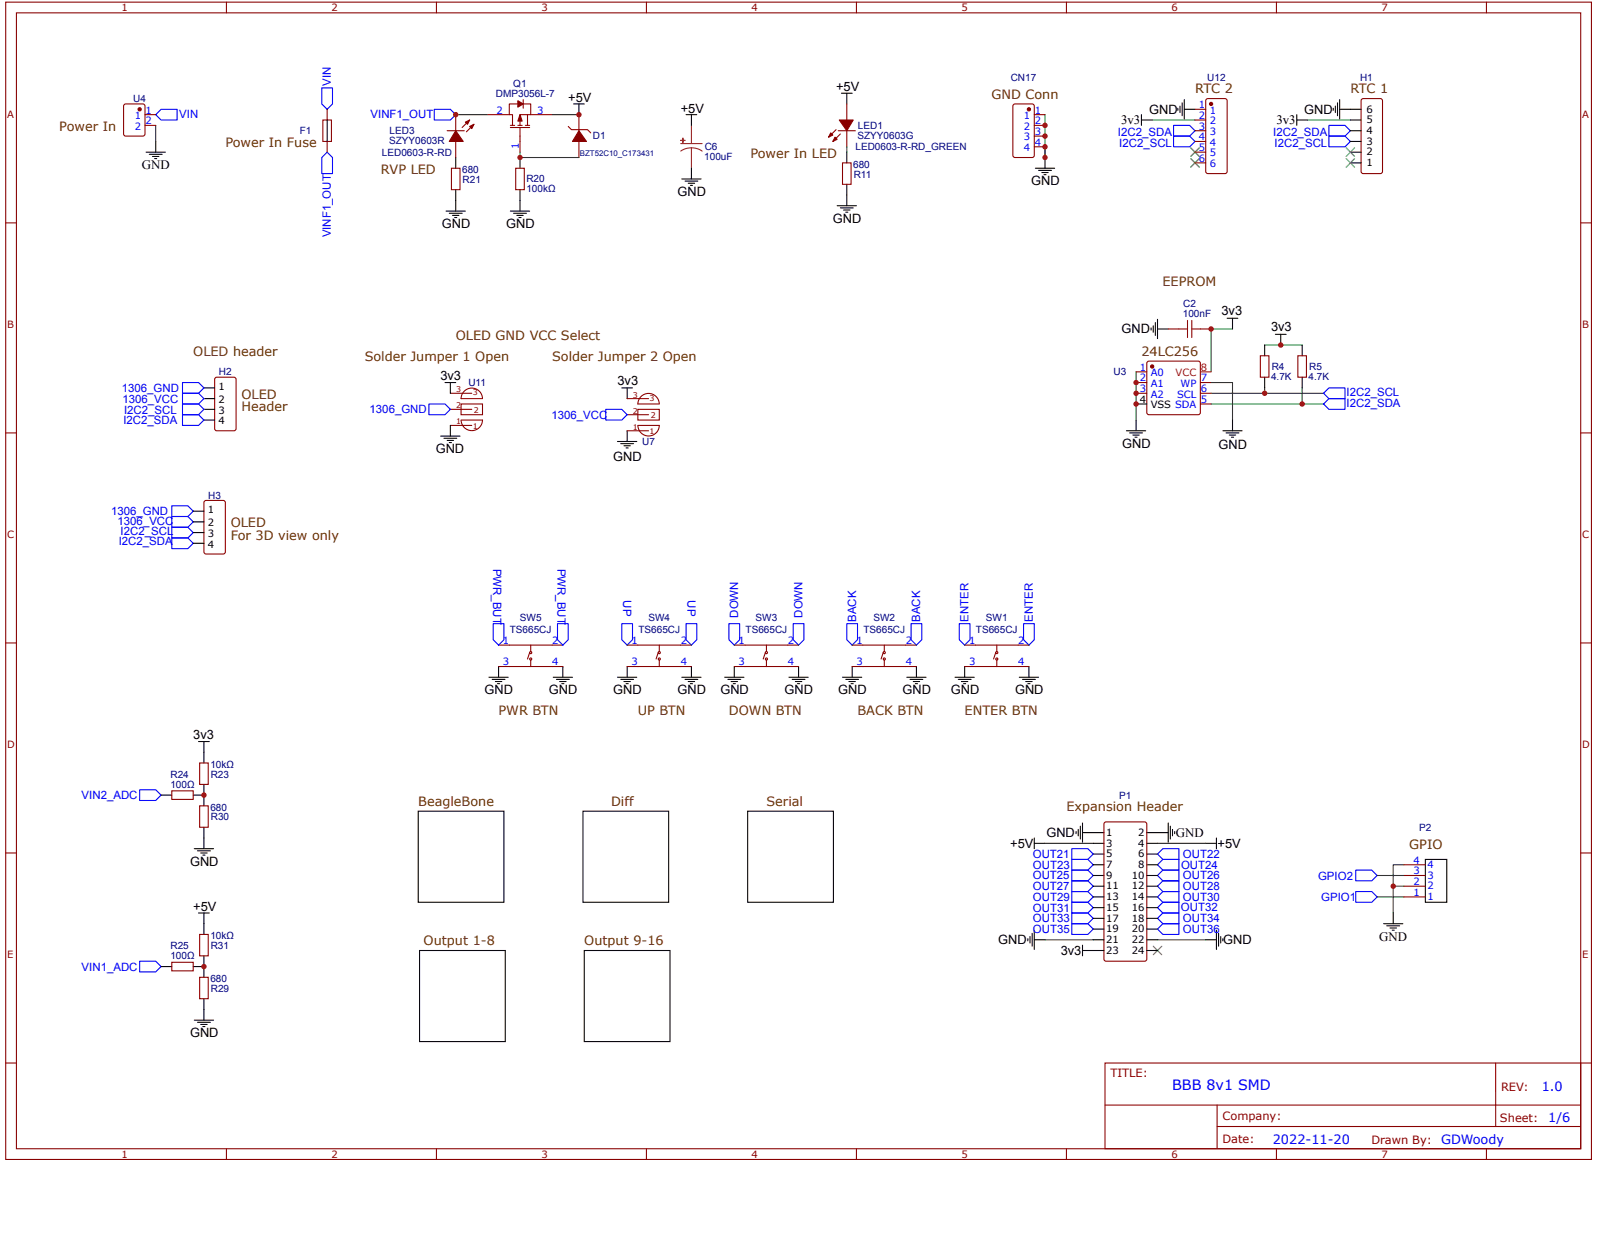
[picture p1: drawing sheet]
<svg xmlns="http://www.w3.org/2000/svg" width="279mm" height="216mm" viewBox="0 0 279 216" stroke-linecap="round" stroke-linejoin="round" font-family="sans-serif">
<g fill="none" stroke="#080" stroke-width=".19">
<path d="M27.2 21.9v2.8M90.9 26.6v.9h10.3M182.7 20v7.5M201.4 21h7.5M228.6 21h7.5M215.5 57.5h-3.8v7.5M198.6 65v8.4M211.7 66.9h3.8v6.5M211.7 70.6h19.7M211.7 68.8h19.7M221.1 67.8v1M221.1 60.3h6.6"/>
<path d="M227.7 67.8v2.8M182.7 147.4h8.4M202.4 147.4h8.4M240.8 156.8h4.7M240.8 153.1h4.7M243.6 154.9h1.9M245.5 151.2h-1.9v8.4M182.7 164.3h8.4M202.4 164.3h8.4"/>
</g>
<g fill="none" stroke="#000" stroke-width=".19">
<path d="M147.1 16.3h1.9M148.1 16.3v1.9M205.9 18.9v.4M206.3 18.5v1.2M206.7 18v2.2M207.1 19.1h1.8M207.1 17.4v3.4M233.1 18.9v.4M233.5 18.5v1.2M233.9 18v2.2M234.2 19.1h3.8M234.2 17.4v3.4"/>
<path d="M25.5 26.6h3.4M26.1 27h2.3M26.7 27.4h1.1M27 27.7h.4M27.2 24.7v1.9M79.7 27.5v1.9M79.7 33.2v1.8M90.9 27.5v1.9M90.9 33.2v1.8M146.4 36h3.3M146.9 36.3h2.3M147.5 36.7h1.1"/>
<path d="M147.9 37.1h.3M148.1 26.6v1.9M148.1 32.2v3.8M181 29.4h3.4M181.6 29.8h2.2M182.2 30.2h1.1M182.5 30.5h.4M182.7 27.5v1.9M199.6 21h1.8M199.6 20v1.9M226.7 21h1.9M226.7 20v1.9"/>
<path d="M236.1 21h1.9M236.1 28.5h1.9M236.1 26.6h1.9M236.1 24.7h1.9M236.1 22.9h1.9M201.3 57.3v.4M201.6 56.9v1.2M202 56.4v2.2M202.4 57.5h1.9M202.4 55.8v3.4M214.6 55.6h1.8M215.5 55.6v1.9"/>
<path d="M223 58.4h1.9M223.9 58.4v1.9M35.7 67.8h1.8M35.7 69.7h1.8M35.7 71.6h1.8M35.7 73.4h1.8M77.1 76.2h3.3M77.6 76.6h2.3M77.8 66.9h1.9M78.2 77h1.1M78.6 77.4h.3M78.7 66.9v1.9"/>
<path d="M78.7 74.4v1.8M108 77.2h3.3M108.5 77.6h2.3M108.7 67.8h1.9M109.1 77.9h1.1M109.5 78.3h.3M109.7 67.8v1.9M109.7 75.3v1.9M196.9 75.3h3.4M197.5 75.7h2.3M198.1 76.1h1.1M198.4 76.4h.4"/>
<path d="M198.6 73.4v1.9M213.8 75.3h3.4M214.4 75.7h2.2M214.9 76.1h1.2M215.3 76.4h.4M215.5 73.4v1.9M221.1 60.3v1.9M221.1 65.9v1.9M227.7 60.3v1.9M227.7 65.9v1.9M33.8 89.4h1.9M33.8 91.2h1.9"/>
<path d="M33.8 93.1h1.9M33.8 95h1.9M28.2 139h1.8M33.8 139h1.9M34.7 129.6h1.9M35.7 129.6v3.8M35.7 137.1v3.8M34 148.4h3.3M34.5 148.7h2.3M34.7 159.6h1.9M35.1 149.1h1.1M35.5 149.5h.3"/>
<path d="M35.7 144.6v3.8M35.7 159.6v3.8M73.1 141.8h15v15.9h-15zM101.9 141.8h15v15.9h-15zM130.7 141.8h15v15.9h-15zM180.8 147.4h1.9M180.8 146.5v1.9M188.1 145.4v.3M188.5 145v1.1M188.9 144.4v2.3M189.3 145.6h3.7M189.3 143.9v3.3"/>
<path d="M191.1 147.4h1.9M191.1 149.3h1.9M191.1 151.2h1.9M191.1 153.1h1.9M191.1 154.9h1.9M191.1 156.8h1.9M191.1 158.7h1.9M200.5 145.6h3.8M200.5 147.4h1.9M200.5 149.3h1.9M200.5 151.2h1.9M200.5 153.1h1.9"/>
<path d="M200.5 154.9h1.9M200.5 156.8h1.9M200.5 158.7h1.9M204.3 143.9v3.3M204.6 144.4v2.3M205 145v1.1M205.4 145.4v.3M210.8 147.4h1.9M212.7 146.5v1.9M243.6 159.6v1.9M249.2 150.2h3.8v7.5h-3.8zM28.2 169h1.8"/>
<path d="M33.8 169h1.9M34 178.3h3.3M34.5 178.7h2.3M35.1 179.1h1.1M35.5 179.5h.3M35.7 167.1v3.7M35.7 174.6v3.7M73.4 166.2h14.9v15.9h-14.9zM102.2 166.2h14.9v15.9h-14.9zM179.7 164.1v.4M180.1 163.7v1.2M180.5 163.2v2.2"/>
<path d="M180.8 162.6v3.4M180.8 164.3h1.9M189.3 165.2v1.9M189.3 166.2h3.7M191.1 164.3h1.9M191.1 160.5h1.9M191.1 162.4h1.9M200.5 164.3h1.9M200.5 166.2h1.9M200.5 160.5h1.9M200.5 162.4h1.9M210.8 164.3h1.9"/>
<path d="M212.7 162.6v3.4M213.1 163.2v2.2M213.4 163.7v1.2M213.8 164.1v.4M241.9 161.5h3.4M242.5 161.9h2.2M243 162.2h1.2M243.4 162.6h.4"/>
</g>
<g fill="none" stroke="#00f" stroke-width=".19">
<path d="M56.3 15.4h1.8v2.8l-.9 .9-.9-.9zM27.2 20l1-.9h2.8v1.9h-2.8zM205.2 21.9h2.8l.9 1-.9 .9h-2.8zM205.2 23.8h2.8l.9 .9-.9 1h-2.8zM232.4 21.9h2.8l.9 1-.9 .9h-2.8zM232.4 23.8h2.8l.9 .9-.9 1h-2.8zM31.9 66.9h2.8l1 .9-1 1h-2.8zM31.9 68.8h2.8l1 .9-1 .9h-2.8zM31.9 70.6h2.8l1 1-1 .9h-2.8zM31.9 72.5h2.8l1 .9-1 1h-2.8zM75 70.6h2.8l.9 1-.9 .9h-2.8zM105.9 71.6h2.8l1 .9-1 .9h-2.8z"/>
<path d="M231.4 70.6l1-.9h2.8v1.9h-2.8zM231.4 68.8l1-1h2.8v1.9h-2.8zM30 88.4h2.8l1 1-1 .9h-2.8zM30 90.3h2.8l1 .9-1 1h-2.8zM30 92.2h2.8l1 .9-1 .9h-2.8zM30 94h2.8l1 1-1 .9h-2.8zM24.4 138.1h2.8l1 .9-1 .9h-2.8zM187.4 154h2.8l.9 .9-.9 1h-2.8zM187.4 152.1h2.8l.9 1-.9 .9h-2.8zM187.4 150.2h2.8l.9 1-.9 .9h-2.8zM187.4 148.4h2.8l.9 .9-.9 .9h-2.8zM187.4 155.9h2.8l.9 .9-.9 .9h-2.8z"/>
<path d="M187.4 157.7h2.8l.9 1-.9 .9h-2.8zM187.4 159.6h2.8l.9 .9-.9 1h-2.8zM203.3 152.1h2.8v1.9h-2.8l-.9-.9zM203.3 150.2h2.8v1.9h-2.8l-.9-.9zM203.3 148.4h2.8v1.8h-2.8l-.9-.9zM203.3 154h2.8v1.9h-2.8l-.9-1zM203.3 155.9h2.8v1.8h-2.8l-.9-.9zM203.3 157.7h2.8v1.9h-2.8l-.9-.9zM203.3 159.6h2.8v1.9h-2.8l-.9-1zM237 152.1h2.8l1 1-1 .9h-2.8zM237 155.9h2.8l1 .9-1 .9h-2.8zM24.4 168h2.8l1 1-1 .9h-2.8z"/>
<path d="M187.4 161.5h2.8l.9 .9-.9 1h-2.8zM203.3 161.5h2.8v1.9h-2.8l-.9-1z"/>
</g>
<g fill="none" stroke="#800" stroke-width=".19">
<path d="M1 .4h277.3v202.3h-277.3zM2.9 2.2h273.5v198.6h-273.5zM39.6 .4v1.8M76.3 .4v1.8M113 .4v1.8M149.7 .4v1.8M186.5 .4v1.8M223.2 .4v1.8M238 17.4l.4-.2h2.9l.4 .2v.2v12.4v.2l-.4 .1h-2.9h-.2l-.2-.3zM259.9 .4v1.8M1 39h1.9M78.9 29.4h1.5v3.8h-1.5z"/>
<path d="M90.2 29.4h1.5v3.8h-1.5zM99.3 22.1l.6 .6h2.8l.6 .5M101.2 20v2.9M101.2 24.7v2.8M147.3 28.5h1.5v3.7h-1.5zM276.4 39h1.9M204.3 57.5h1.8M209.9 57.5h1.8M1 75.7h1.9M37.6 66.1l.3-.2h3l.3 .2 .1 8.8-.2 .4h-3.2l-.3-.2zM78.7 74.4h3.8M78.7 71.6h3.8"/>
<path d="M78.7 68.8h3.8M80.6 70.6h3.8v1.9h-3.8zM80.6 73.4h3.8a1.87 1.87 0 0 1-1.9 1.9 1.87 1.87 0 0 1-1.9-1.8M84.4 69.6a1.87 1.87 0 0 0-1.9-1.8 1.87 1.87 0 0 0-1.9 1.9h3.8M109.7 75.3h3.7M109.7 72.5h3.7M109.7 69.7h3.7M111.5 71.6h3.8v1.8h-3.8zM111.5 74.4h3.8a1.87 1.87 0 0 1-1.9 1.8 1.87 1.87 0 0 1-1.9-1.8M115.3 70.6a1.87 1.87 0 0 0-1.9-1.8 1.87 1.87 0 0 0-1.9 1.8h3.8M220.4 62.2h1.5v3.7h-1.5zM226.9 62.2h1.5v3.7h-1.5z"/>
<path d="M276.4 75.7h1.9M35.7 87.7l.3-.2h3l.4 .2v8.8l-.2 .3-3.2 .1-.3-.2zM1 112.4h1.9M276.4 112.4h1.9M30 138.3h3.8v1.5h-3.8zM34.9 133.4h1.5v3.7h-1.5zM1 149.1h1.9M34.9 140.9h1.5v3.7h-1.5zM193.1 143.9l.3-.2h6.7l.4 .2v23.8l-.2 .3h-6.9l-.3-.1zM245.5 156.8h3.7M245.5 154.9h3.7M245.5 153.1h3.7"/>
<path d="M245.5 151.2h3.7M276.4 149.1h1.9M30 168.2h3.8v1.5h-3.8zM34.9 170.8h1.5v3.8h-1.5zM34.9 163.4h1.5v3.7h-1.5zM1 185.8h1.9M193.2 185.8h83.2v15h-83.2zM193.2 193.2h83.1M212.8 196.9h63.5M212.8 193.2v7.5M261.5 185.8v11.1M276.4 185.8h1.9"/>
<path d="M39.6 200.8v1.9M76.3 200.8v1.9M113 200.8v1.9M149.7 200.8v1.9M186.5 200.8v1.9M223.2 200.8v1.9M259.9 200.8v1.9"/>
</g>
<g fill="#000">
<path d="M208.2 25.9l1.5 1.5zM209.7 25.9l-1.5 1.5z"/>
<path d="M208.2 27.7l1.5 1.5zM209.7 27.7l-1.5 1.5z"/>
<path d="M235.4 25.9l1.5 1.5zM236.9 25.9l-1.5 1.5z"/>
<path d="M235.4 27.7l1.5 1.5zM236.9 27.7l-1.5 1.5z"/>
<path d="M201.6 165.4l1.5 1.5zM201.6 166.9l1.5-1.5z"/>
</g>
<path d="M208.2 25.9l1.5 1.5M208.2 27.7l1.5 1.5M209.7 25.9l-1.5 1.5M209.7 27.7l-1.5 1.5M235.4 25.9l1.5 1.5M235.4 27.7l1.5 1.5M236.9 25.9l-1.5 1.5M236.9 27.7l-1.5 1.5M201.6 165.4l1.5 1.5M203.1 165.4l-1.5 1.5" fill="none" stroke="#3c3" stroke-width=".19"/>
<path d="M206.1 57.5h1.5M207.6 56v3M208.4 57.5h1.5M208.4 56v3" fill="none" stroke="#a00000" stroke-width=".19"/>
<path d="M101.2 22.9l1.3 1.8h-2.4z" fill="#800"/>
<path d="M177.3 18.2h3.2l.3 .2v8.8l-.1 .3h-3.2l-.4-.1v-8.9zM101.2 22.9l1.3 1.8h-2.4z" fill="none" stroke="#800" stroke-width=".19"/>
<path d="M100.3 18.2h1.9M101.2 18.2v1.8M78 36.9h3.4M78.6 37.3h2.2M79.1 37.7h1.1M79.5 38h.4M79.7 35v1.9M89.2 36.9h3.4M89.8 37.3h2.2M90.4 37.7h1.1M90.7 38h.4M90.9 35v1.9" fill="none" stroke="#000" stroke-width=".19"/>
<path d="M79.7 20h5.6M96.5 20h4.7" fill="none" stroke="#080" stroke-width=".19"/>
<path d="M75.9 19.1h2.8l1 .9-1 1h-2.8zM56.3 27.5l.9-.9 .9 .9v2.8h-1.8z" fill="none" stroke="#00f" stroke-width=".19"/>
<circle cx="179.9" cy="19.1" r=".28" fill="#800"/>
<g fill="none" stroke="#800" stroke-width=".19">
<path d="M57.2 19.1v1.9M57.2 24.7v1.9M180.8 20h1.9M180.8 21.9h1.9M180.8 23.8h1.9M180.8 25.7h1.9M200.6 63.3l.3-.2 8.8 .1 .2 .3-.1 8.8-.3 .2-8.8-.1-.2-.3z"/>
<circle cx="179.9" cy="19.1" r=".28"/>
</g>
<path d="M56.4 21h1.5v3.7h-1.5z" fill="none" stroke="#a00000" stroke-width=".19"/>
<path d="M57.2 21v3.7" fill="none" stroke="#000" stroke-width=".19"/>
<circle cx="201.4" cy="64.1" r=".28" fill="#800"/>
<g fill="none" stroke="#800" stroke-width=".19">
<path d="M21.8 18.2h3.2l.3 .2 .1 5-.2 .3-3.2 .1-.3-.2-.1-5.1zM198.6 65h1.9M198.6 66.9h1.9M198.6 68.8h1.9M209.9 66.9h1.8M209.9 68.8h1.8M209.9 70.6h1.8"/>
<circle cx="201.4" cy="64.1" r=".28"/>
</g>
<path d="M198.6 70.6h1.9" fill="none" stroke="#000" stroke-width=".19"/>
<path d="M209.9 65h1.8" fill="none" stroke="#f00" stroke-width=".19"/>
<circle cx="24.4" cy="19.1" r=".28" fill="#800"/>
<g fill="none" stroke="#800" stroke-width=".19">
<path d="M210.9 17.4l.3-.2h3l.3 .2 .1 .2v12.4l-.1 .2-.3 .1h-3h-.2l-.2-.3zM25.4 20h1.8M25.4 21.9h1.8"/>
<circle cx="24.4" cy="19.1" r=".28"/>
</g>
<circle cx="211.7" cy="18.2" r=".28" fill="#800"/>
<g fill="none" stroke="#800" stroke-width=".19">
<path d="M208.9 19.1h1.9M208.9 21h1.9M208.9 22.9h1.9M208.9 24.7h1.9M208.9 26.6h1.9M208.9 28.5h1.9"/>
<circle cx="211.7" cy="18.2" r=".28"/>
</g>
<path d="M81.4 21.4l.7-.4-.4 .7z" fill="#800"/>
<path d="M81.4 21.4l.7-.4-.4 .7z" fill="none" stroke="#800" stroke-width=".19"/>
<path d="M82.1 22.1l.8-.4-.4 .8z" fill="#800"/>
<path d="M78.2 22.9h3M79.7 20v2.9M79.7 24.7v2.8M82.1 22.1l.8-.4-.4 .8zM82.1 21l-1.3 1.3M82.9 21.7l-1.3 1.3" fill="none" stroke="#800" stroke-width=".19"/>
<path d="M79.7 22.9l1.3 1.8h-2.4z" fill="#800"/>
<path d="M79.7 22.9l1.3 1.8h-2.4z" fill="none" stroke="#800" stroke-width=".19"/>
<path d="M146.7 21h2.5l-1.1 1.9z" fill="#800"/>
<path d="M148.1 18.2v2.8M146.2 22.7l-1.3 1.3M146.6 22.9h3M146.7 21h2.5l-1.1 1.9zM146.9 23.4l-1.3 1.3M148.1 22.9v2.8" fill="none" stroke="#800" stroke-width=".19"/>
<path d="M145.2 23.2l.4 .4-.7 .4z" fill="#800"/>
<path d="M145.2 23.2l.4 .4-.7 .4z" fill="none" stroke="#800" stroke-width=".19"/>
<path d="M146 24l.4 .4-.8 .3z" fill="#800"/>
<g fill="none" stroke="#800" stroke-width=".19">
<path d="M146 24l.4 .4-.8 .3zM87.2 112.8h11.2M87.2 116.5h11.2M92.6 114.1l-.4 1.1M92.8 112.8v1.1M92.8 115.4v1.1M109.7 112.8h11.2M109.7 116.5h11.2M115.1 114.1l-.4 1.1M115.3 112.8v1.1M115.3 115.4v1.1M128.4 112.8h11.2"/>
<path d="M128.4 116.5h11.2M133.8 114.1l-.4 1.1M134 112.8v1.1M134 115.4v1.1M149 112.8h11.2M149 116.5h11.2M154.4 114.1l-.3 1.1M154.6 112.8v1.1M154.6 115.4v1.1M168.7 112.8h11.2M168.7 116.5h11.2M174.1 114.1l-.4 1.1"/>
<path d="M174.3 112.8v1.1M174.3 115.4v1.1"/>
<circle cx="92.8" cy="114.1" r=".19"/>
<circle cx="92.8" cy="115.2" r=".19"/>
<circle cx="115.3" cy="114.1" r=".19"/>
<circle cx="115.3" cy="115.2" r=".19"/>
<circle cx="134" cy="114.1" r=".19"/>
<circle cx="134" cy="115.2" r=".19"/>
<circle cx="154.6" cy="114.1" r=".19"/>
<circle cx="154.6" cy="115.2" r=".19"/>
<circle cx="174.3" cy="114.1" r=".19"/>
<circle cx="174.3" cy="115.2" r=".19"/>
</g>
<path d="M148.1 25.7v.9" fill="none" stroke="#080" stroke-width=".19"/>
<path d="M86.2 109h1.9v2.8l-.9 1-1-1zM97.5 109h1.8v2.8l-.9 1-.9-1zM108.7 109h1.9v2.8l-.9 1-1-1zM120 109h1.8v2.8l-.9 1-.9-1zM127.4 109h1.9v2.8l-.9 1-1-1zM138.7 109h1.9v2.8l-1 1-.9-1zM148.1 109h1.8v2.8l-.9 1-.9-1zM159.3 109h1.9v2.8l-1 1-.9-1zM167.7 109h1.9v2.8l-.9 1-1-1zM179 109h1.8v2.8l-.9 1-.9-1z" fill="none" stroke="#00f" stroke-width=".19"/>
<g fill="none" stroke="#000" stroke-width=".19">
<path d="M85.5 118.4h3.4M86 118.8h2.3M86.6 119.1h1.1M87 119.5h.4M87.2 116.5v1.9M96.7 118.4h3.4M97.3 118.8h2.2M97.9 119.1h1.1M98.2 119.5h.4M98.4 116.5v1.9M108 118.4h3.3M108.5 118.8h2.3"/>
<path d="M109.1 119.1h1.1M109.5 119.5h.3M109.7 116.5v1.9M119.2 118.4h3.4M119.8 118.8h2.2M120.3 119.1h1.2M120.7 119.5h.4M120.9 116.5v1.9M126.7 118.4h3.4M127.3 118.8h2.2M127.8 119.1h1.1M128.2 119.5h.4"/>
<path d="M128.4 116.5v1.9M137.9 118.4h3.4M138.5 118.8h2.3M139.1 119.1h1.1M139.4 119.5h.4M139.6 116.5v1.9M147.3 118.4h3.4M147.9 118.8h2.2M148.4 119.1h1.2M148.8 119.5h.4M149 116.5v1.9M158.5 118.4h3.4"/>
<path d="M159.1 118.8h2.3M159.7 119.1h1.1M160 119.5h.4M160.2 116.5v1.9M167 118.4h3.3M167.5 118.8h2.3M168.1 119.1h1.1M168.5 119.5h.3M168.7 116.5v1.9M178.2 118.4h3.4M178.8 118.8h2.2M179.3 119.1h1.2"/>
<path d="M179.7 119.5h.4M179.9 116.5v1.9"/>
</g>
<path d="M119 25.1h3.8M120.9 25.9h.8l1.1 .5M120.9 25.9l-1.2 .1-.7 .4M120.9 21.9v3.2M120.9 25.9v3.5" fill="none" stroke="#8d2323" stroke-width=".19"/>
<path d="M119 24.5l.8 .1z" fill="#8d2323"/>
<path d="M119 24.5l.8 .1z" fill="none" stroke="#8d2323" stroke-width=".19"/>
<path d="M119.4 24.2v.7z" fill="#8d2323"/>
<path d="M119.4 24.2v.7z" fill="none" stroke="#8d2323" stroke-width=".19"/>
<path d="M119.2 31.3h3.4M119.8 31.7h2.2M120 20h1.8M120.3 32h1.2M120.7 32.4h.4M120.9 20v1.9M120.9 29.4v1.9" fill="none" stroke="#000" stroke-width=".19"/>
<path d="M90.9 20l.4 1.2h-.8z" fill="#800"/>
<path d="M90.9 20l.4 1.2h-.8z" fill="none" stroke="#800" stroke-width=".19"/>
<path d="M90.5 17.6l1 .6-1 .5z" fill="#800"/>
<g fill="none" stroke="#800" stroke-width=".19">
<path d="M90.5 17.6l1 .6-1 .5zM90.5 18.2h-1.5v1.8h.6v1.9M91.5 18.2h1.3v1.8h-1.9v1.9M91.5 17.4v1.5M85.3 20h3.7M89.2 22.3h3.4M89.2 21.9h.8M90.5 21.9h.8M90.9 22.3v1.5M90.9 24.7v1.9M91.9 21.9h.7M92.2 20v1.9"/>
<path d="M92.8 20h3.7"/>
</g>
<path d="M90.9 23.8v.9" fill="none" stroke="#600" stroke-width=".19"/>
<g fill="#c00">
<circle cx="211.7" cy="57.5" r=".47"/>
<circle cx="221.1" cy="68.8" r=".47"/>
<circle cx="227.7" cy="70.6" r=".47"/>
<circle cx="223.9" cy="60.3" r=".47"/>
<circle cx="198.6" cy="70.6" r=".47"/>
<circle cx="198.6" cy="68.8" r=".47"/>
<circle cx="198.6" cy="66.9" r=".47"/>
<circle cx="243.6" cy="154.9" r=".47"/>
<circle cx="35.7" cy="169" r=".47"/>
<circle cx="35.7" cy="139" r=".47"/>
<circle cx="182.7" cy="21.9" r=".47"/>
<circle cx="182.7" cy="23.8" r=".47"/>
<circle cx="182.7" cy="25.7" r=".47"/>
<circle cx="182.7" cy="27.5" r=".47"/>
<circle cx="90.9" cy="27.5" r=".47"/>
<circle cx="101.2" cy="20" r=".47"/>
<circle cx="79.7" cy="20" r=".47"/>
</g>
<text font-size="2.5" fill="#00f" x="204.9" y="190.6">BBB 8v1 SMD</text>
<g font-size="2.2">
<text x="99.3" y="17.8">+5V</text>
<text x="146.2" y="15.9">+5V</text>
<text x="119" y="19.7">+5V</text>
<text x="196" y="21.7">3v3</text>
<text x="200.9" y="19.9">GND</text>
<text x="223.2" y="21.7">3v3</text>
<text x="228" y="19.9">GND</text>
<text x="24.8" y="29.6">GND</text>
<text x="118.5" y="34.3">GND</text>
<text x="180.3" y="32.4">GND</text>
<text x="77.2" y="39.9">GND</text>
<text x="88.5" y="39.9">GND</text>
<text x="145.6" y="39">GND</text>
<text x="196.1" y="58.3">GND</text>
<text x="213.6" y="55">3v3</text>
<text x="222.2" y="57.9">3v3</text>
<text x="77" y="66.5">3v3</text>
<text x="108" y="67.3">3v3</text>
<text x="76.2" y="79.2">GND</text>
<text x="107.2" y="80.6">GND</text>
<text x="196.2" y="78.3">GND</text>
<text x="213.1" y="78.6">GND</text>
<text x="84.7" y="121.4">GND</text>
<text x="96" y="121.4">GND</text>
<text x="107.2" y="121.4">GND</text>
<text x="118.5" y="121.4">GND</text>
<text x="126" y="121.4">GND</text>
<text x="137.2" y="121.4">GND</text>
<text x="146.6" y="121.4">GND</text>
<text x="157.8" y="121.4">GND</text>
<text x="166.2" y="121.4">GND</text>
<text x="177.5" y="121.4">GND</text>
<text x="33.8" y="129.3">3v3</text>
<text x="176.6" y="148.2">+5V</text>
<text x="183" y="146.3">GND</text>
<text x="205.6" y="146.3">GND</text>
<text x="212.9" y="148.2">+5V</text>
<text x="33.2" y="151.4">GND</text>
<text x="33.8" y="159.2">+5V</text>
<text x="174.5" y="165">GND</text>
<text x="185.5" y="166.9">3v3</text>
<text x="213.9" y="165">GND</text>
<text x="241.2" y="164.5">GND</text>
<text x="33.2" y="181.3">GND</text>
</g>
<g font-size="2.2" fill="#630">
<text x="173.3" y="17.2">GND Conn</text>
<text x="208.9" y="16.3">RTC 2</text>
<text x="236.1" y="16.3">RTC 1</text>
<text x="10.4" y="22.9">Power In</text>
<text x="39.4" y="25.7">Power In Fuse</text>
<text x="131.2" y="27.5">Power In LED</text>
<text x="66.6" y="30.3">RVP LED</text>
<text x="203.3" y="50">EEPROM</text>
<text x="79.7" y="59.4">OLED GND VCC Select</text>
<text x="33.8" y="62.2">OLED header</text>
<text x="63.8" y="63.1">Solder Jumper 1 Open</text>
<text x="96.5" y="63.1">Solder Jumper 2 Open</text>
<text x="199.6" y="62.2">24LC256</text>
<text x="42.2" y="69.7">OLED</text>
<text x="42.2" y="71.9">Header</text>
<text x="40.3" y="92.2">OLED</text>
<text x="40.3" y="94.4">For 3D view only</text>
<text x="87.2" y="125">PWR BTN</text>
<text x="111.5" y="125">UP BTN</text>
<text x="127.4" y="125">DOWN BTN</text>
<text x="149.9" y="125">BACK BTN</text>
<text x="168.7" y="125">ENTER BTN</text>
<text x="73.1" y="140.9">BeagleBone</text>
<text x="106.8" y="140.9">Diff</text>
<text x="134" y="140.9">Serial</text>
<text x="186.5" y="141.8">Expansion Header</text>
<text x="246.4" y="148.4">GPIO</text>
<text x="74.1" y="165.2">Output 1-8</text>
<text x="102.2" y="165.2">Output 9-16</text>
</g>
<g font-size="2.2" fill="#00f">
<text x="269.6" y="190.8">1.0</text>
<text x="270.7" y="196.2">1/6</text>
<text x="222.5" y="200">2022-11-20</text>
</g>
<g font-size="2" fill="#00f">
<text x="57.9" y="15" transform="rotate(-90 57.9 15)">VIN</text>
<text x="31.3" y="20.7">VIN</text>
<text x="64.8" y="20.7">VINF1_OUT</text>
<text x="195.5" y="23.8">I2C2_SDA</text>
<text x="222.6" y="23.8">I2C2_SDA</text>
<text x="195.7" y="25.7">I2C2_SCL</text>
<text x="222.9" y="25.7">I2C2_SCL</text>
<text x="57.9" y="41.5" transform="rotate(-90 57.9 41.5)">VINF1_OUT</text>
<text x="21.3" y="68.5">1306_GND</text>
<text x="21.4" y="70.4">1306_VCC</text>
<text x="235.4" y="71.2">I2C2_SDA</text>
<text x="235.4" y="69.3">I2C2_SCL</text>
<text x="21.6" y="74.2">I2C2_SDA</text>
<text x="21.7" y="72.3">I2C2_SCL</text>
<text x="64.6" y="72.2">1306_GND</text>
<text x="96.4" y="73.3">1306_VCC</text>
<text x="19.4" y="90.1">1306_GND</text>
<text x="20.6" y="91.8">1306_VCC</text>
<text x="20.8" y="95.3">I2C2_SDA</text>
<text x="21.1" y="93.5">I2C2_SCL</text>
<text x="86.2" y="99.4" transform="rotate(90 86.2 99.4)">PWR_BUT</text>
<text x="97.5" y="99.4" transform="rotate(90 97.5 99.4)">PWR_BUT</text>
<text x="108.9" y="104.9" transform="rotate(90 108.9 104.9)">UP</text>
<text x="120.2" y="104.9" transform="rotate(90 120.2 104.9)">UP</text>
<text x="129.1" y="108" transform="rotate(-90 129.1 108)">DOWN</text>
<text x="140.3" y="108" transform="rotate(-90 140.3 108)">DOWN</text>
<text x="149.7" y="108.7" transform="rotate(-90 149.7 108.7)">BACK</text>
<text x="160.9" y="108.7" transform="rotate(-90 160.9 108.7)">BACK</text>
<text x="169.3" y="108.7" transform="rotate(-90 169.3 108.7)">ENTER</text>
<text x="180.6" y="108.7" transform="rotate(-90 180.6 108.7)">ENTER</text>
<text x="14.3" y="139.7">VIN2_ADC</text>
<text x="180.6" y="150">OUT21</text>
<text x="180.6" y="155.6">OUT27</text>
<text x="180.6" y="153.7">OUT25</text>
<text x="180.6" y="151.8">OUT23</text>
<text x="206.5" y="151.9">OUT24</text>
<text x="206.8" y="155.6">OUT28</text>
<text x="206.8" y="150">OUT22</text>
<text x="206.8" y="153.7">OUT26</text>
<text x="230.5" y="153.8">GPIO2</text>
<text x="180.6" y="161.2">OUT33</text>
<text x="180.6" y="157.5">OUT29</text>
<text x="180.6" y="159.4">OUT31</text>
<text x="206.5" y="159.3">OUT32</text>
<text x="206.8" y="161.3">OUT34</text>
<text x="206.8" y="157.5">OUT30</text>
<text x="231" y="157.5">GPIO1</text>
<text x="180.6" y="163.1">OUT35</text>
<text x="206.8" y="163.1">OUT36</text>
<text x="14.3" y="169.7">VIN1_ADC</text>
</g>
<g font-size="2" fill="#800">
<text x="194.1" y="188.3">TITLE:</text>
<text x="262.4" y="190.8">REV:</text>
<text x="213.7" y="195.8">Company:</text>
<text x="262.3" y="196.1">Sheet:</text>
<text x="213.7" y="199.9">Date:</text>
<text x="239.8" y="199.9">Drawn By: GDWoody</text>
</g>
<g font-size="1.7" fill="#800">
<text x="21.2" y="2">1</text>
<text x="57.9" y="2">2</text>
<text x="94.7" y="2">3</text>
<text x="131.4" y="2">4</text>
<text x="168.1" y="2">5</text>
<text x="204.8" y="2">6</text>
<text x="241.5" y="2">7</text>
<text x="1.3" y="20.6">A</text>
<text x="276.7" y="20.6">A</text>
<text x="1.3" y="57.3">B</text>
<text x="276.7" y="57.3">B</text>
<text x="1.3" y="94">C</text>
<text x="276.7" y="94">C</text>
<text x="1.3" y="130.8">D</text>
<text x="276.7" y="130.8">D</text>
<text x="1.3" y="167.5">E</text>
<text x="276.7" y="167.5">E</text>
<text x="21.2" y="202.4">1</text>
<text x="57.9" y="202.4">2</text>
<text x="94.7" y="202.4">3</text>
<text x="131.4" y="202.4">4</text>
<text x="168.1" y="202.4">5</text>
<text x="204.8" y="202.4">6</text>
<text x="241.5" y="202.4">7</text>
</g>
<g font-size="1.7" fill="#000080">
<text x="23.3" y="17.9">U4</text>
<text x="86.7" y="16.9">DMP3056L-7</text>
<text x="89.8" y="15.2">Q1</text>
<text x="176.7" y="14.1">CN17</text>
<text x="211.1" y="14.1">U12</text>
<text x="237.8" y="14.1">H1</text>
<text x="52.4" y="23.4">F1</text>
<text x="68.1" y="23.5">LED3</text>
<text x="150" y="22.5">LED1</text>
<text x="66.8" y="27.2">LED0603-R-RD</text>
<text x="68" y="25.2">SZYY0603R</text>
<text x="103.7" y="24.4">D1</text>
<text x="123.1" y="28">100uF</text>
<text x="123.2" y="26.3">C6</text>
<text x="149.2" y="29.3">680</text>
<text x="149.6" y="26.3">LED0603-R-RD_GREEN</text>
<text x="149.9" y="24.3">SZYY0603G</text>
<text x="80.8" y="30.3">680</text>
<text x="80.9" y="32">R21</text>
<text x="92" y="33.6">100kΩ</text>
<text x="92" y="31.9">R20</text>
<text x="149.3" y="31">R11</text>
<text x="206.9" y="53.7">C2</text>
<text x="206.8" y="55.5">100nF</text>
<text x="38.3" y="65.6">H2</text>
<text x="194.7" y="65.6">U3</text>
<text x="222.3" y="64.7">R4</text>
<text x="228.9" y="64.7">R5</text>
<text x="81.9" y="67.5">U11</text>
<text x="222.2" y="66.4">4.7K</text>
<text x="228.8" y="66.4">4.7K</text>
<text x="112.3" y="77.9">U7</text>
<text x="36.4" y="87.1">H3</text>
<text x="89.1" y="110.6">TS665CJ</text>
<text x="90.9" y="108.5">SW5</text>
<text x="111.6" y="110.6">TS665CJ</text>
<text x="113.4" y="108.5">SW4</text>
<text x="130.4" y="110.6">TS665CJ</text>
<text x="132.1" y="108.5">SW3</text>
<text x="151" y="110.6">TS665CJ</text>
<text x="152.7" y="108.5">SW2</text>
<text x="170.6" y="110.6">TS665CJ</text>
<text x="172.4" y="108.5">SW1</text>
<text x="29.8" y="137.7">100Ω</text>
<text x="29.8" y="136">R24</text>
<text x="36.8" y="134.3">10kΩ</text>
<text x="36.8" y="136">R23</text>
<text x="36.8" y="141.7">680</text>
<text x="36.9" y="143.4">R30</text>
<text x="195.7" y="139.6">P1</text>
<text x="248.1" y="145.2">P2</text>
<text x="29.8" y="167.7">100Ω</text>
<text x="29.8" y="166">R25</text>
<text x="36.8" y="164.2">10kΩ</text>
<text x="36.8" y="165.9">R31</text>
<text x="36.8" y="171.7">680</text>
<text x="36.9" y="173.4">R29</text>
</g>
<g font-size="1.7" fill="#00f">
<text x="23.5" y="20.8">1</text>
<text x="23.5" y="22.7">2</text>
<text x="25.4" y="19.9">1</text>
<text x="25.4" y="21.7">2</text>
<text x="86.8" y="19.9">2</text>
<text x="93.9" y="19.9">3</text>
<text x="179" y="20.8">1</text>
<text x="179" y="22.7">2</text>
<text x="180.9" y="19.9">1</text>
<text x="180.9" y="21.7">2</text>
<text x="180.9" y="23.6">3</text>
<text x="209.6" y="18.9">1</text>
<text x="209.6" y="20.8">2</text>
<text x="209.6" y="22.7">3</text>
<text x="211.5" y="19.9">1</text>
<text x="211.5" y="21.7">2</text>
<text x="211.5" y="23.6">3</text>
<text x="90.7" y="26" transform="rotate(-90 90.7 26)">1</text>
<text x="179" y="24.5">3</text>
<text x="179" y="26.4">4</text>
<text x="180.9" y="25.5">4</text>
<text x="209.6" y="24.5">4</text>
<text x="209.6" y="26.4">5</text>
<text x="209.6" y="28.3">6</text>
<text x="211.5" y="25.5">4</text>
<text x="211.5" y="27.4">5</text>
<text x="211.5" y="29.2">6</text>
<text x="199.3" y="64.8">1</text>
<text x="201.2" y="65.8">A0</text>
<text x="199.3" y="66.7">2</text>
<text x="199.3" y="68.6">3</text>
<text x="201.2" y="67.6">A1</text>
<text x="201.2" y="69.5">A2</text>
<text x="205.8" y="69.5">SCL</text>
<text x="206.4" y="67.6">WP</text>
<text x="210" y="70.4">5</text>
<text x="210" y="68.6">6</text>
<text x="210" y="66.7">7</text>
<text x="87.9" y="112.6">1</text>
<text x="96.5" y="112.6">2</text>
<text x="110.4" y="112.6">1</text>
<text x="119" y="112.6">2</text>
<text x="129.1" y="112.6">1</text>
<text x="137.8" y="112.6">2</text>
<text x="149.8" y="112.6">1</text>
<text x="158.4" y="112.6">2</text>
<text x="169.4" y="112.6">1</text>
<text x="178" y="112.6">2</text>
<text x="87.9" y="116.3">3</text>
<text x="96.5" y="116.3">4</text>
<text x="110.4" y="116.3">3</text>
<text x="119" y="116.3">4</text>
<text x="129.1" y="116.3">3</text>
<text x="137.8" y="116.3">4</text>
<text x="149.8" y="116.3">3</text>
<text x="158.4" y="116.3">4</text>
<text x="169.4" y="116.3">3</text>
<text x="178" y="116.3">4</text>
<text x="247.2" y="154.7">2</text>
<text x="247.2" y="152.9">3</text>
<text x="247.2" y="151">4</text>
<text x="249.6" y="155.5">2</text>
<text x="249.6" y="153.6">3</text>
<text x="249.6" y="151.7">4</text>
<text x="247.2" y="156.6">1</text>
<text x="249.6" y="157.4">1</text>
</g>
<g font-size="1.7">
<text x="238.9" y="23.4">4</text>
<text x="238.9" y="21.5">5</text>
<text x="238.9" y="19.7">6</text>
<text x="238.9" y="29">1</text>
<text x="238.9" y="27.2">2</text>
<text x="238.9" y="25.3">3</text>
<text x="38.2" y="68.2">1</text>
<text x="38.2" y="70.4">2</text>
<text x="199.3" y="70.4">4</text>
<text x="201.2" y="71.4">VSS SDA</text>
<text x="38.2" y="72.3">3</text>
<text x="38.2" y="74.2">4</text>
<text x="36.3" y="89.7">1</text>
<text x="36.3" y="92">2</text>
<text x="36.3" y="93.9">3</text>
<text x="36.3" y="95.7">4</text>
<text x="193.4" y="146.1">1</text>
<text x="193.4" y="148">3</text>
<text x="193.4" y="149.9">5</text>
<text x="199" y="146.1">2</text>
<text x="199" y="148">4</text>
<text x="199" y="149.9">6</text>
<text x="193.4" y="151.7">7</text>
<text x="193.4" y="153.6">9</text>
<text x="193.4" y="155.5">11</text>
<text x="197.9" y="153.6">10</text>
<text x="197.9" y="155.5">12</text>
<text x="199" y="151.7">8</text>
<text x="193.4" y="157.4">13</text>
<text x="193.4" y="159.2">15</text>
<text x="193.4" y="161.1">17</text>
<text x="197.9" y="157.4">14</text>
<text x="197.9" y="159.2">16</text>
<text x="197.9" y="161.1">18</text>
<text x="193.4" y="163">19</text>
<text x="193.4" y="164.9">21</text>
<text x="193.4" y="166.7">23</text>
<text x="197.9" y="163">20</text>
<text x="197.9" y="164.9">22</text>
<text x="197.9" y="166.7">24</text>
</g>
<g font-size="1.7" fill="#f00">
<text x="205.5" y="65.8">VCC</text>
<text x="210" y="64.8">8</text>
</g>
<text font-size="1.4" fill="#000080" x="101.4" y="27.2">BZT52C10_C173431</text>
<g font-size="1.4" fill="#800">
<text x="79.7" y="71.4">2</text>
<text x="79.7" y="68.6">3</text>
<text x="82.7" y="69.1">3</text>
<text x="110.7" y="69.5">3</text>
<text x="113.6" y="70.1">3</text>
<text x="79.7" y="74.2">1</text>
<text x="82.7" y="74.9">1</text>
<text x="82.9" y="72.1">2</text>
<text x="110.7" y="75.1">1</text>
<text x="110.7" y="72.3">2</text>
<text x="113.6" y="75.9">1</text>
<text x="113.8" y="73.1">2</text>
</g>
</svg>
